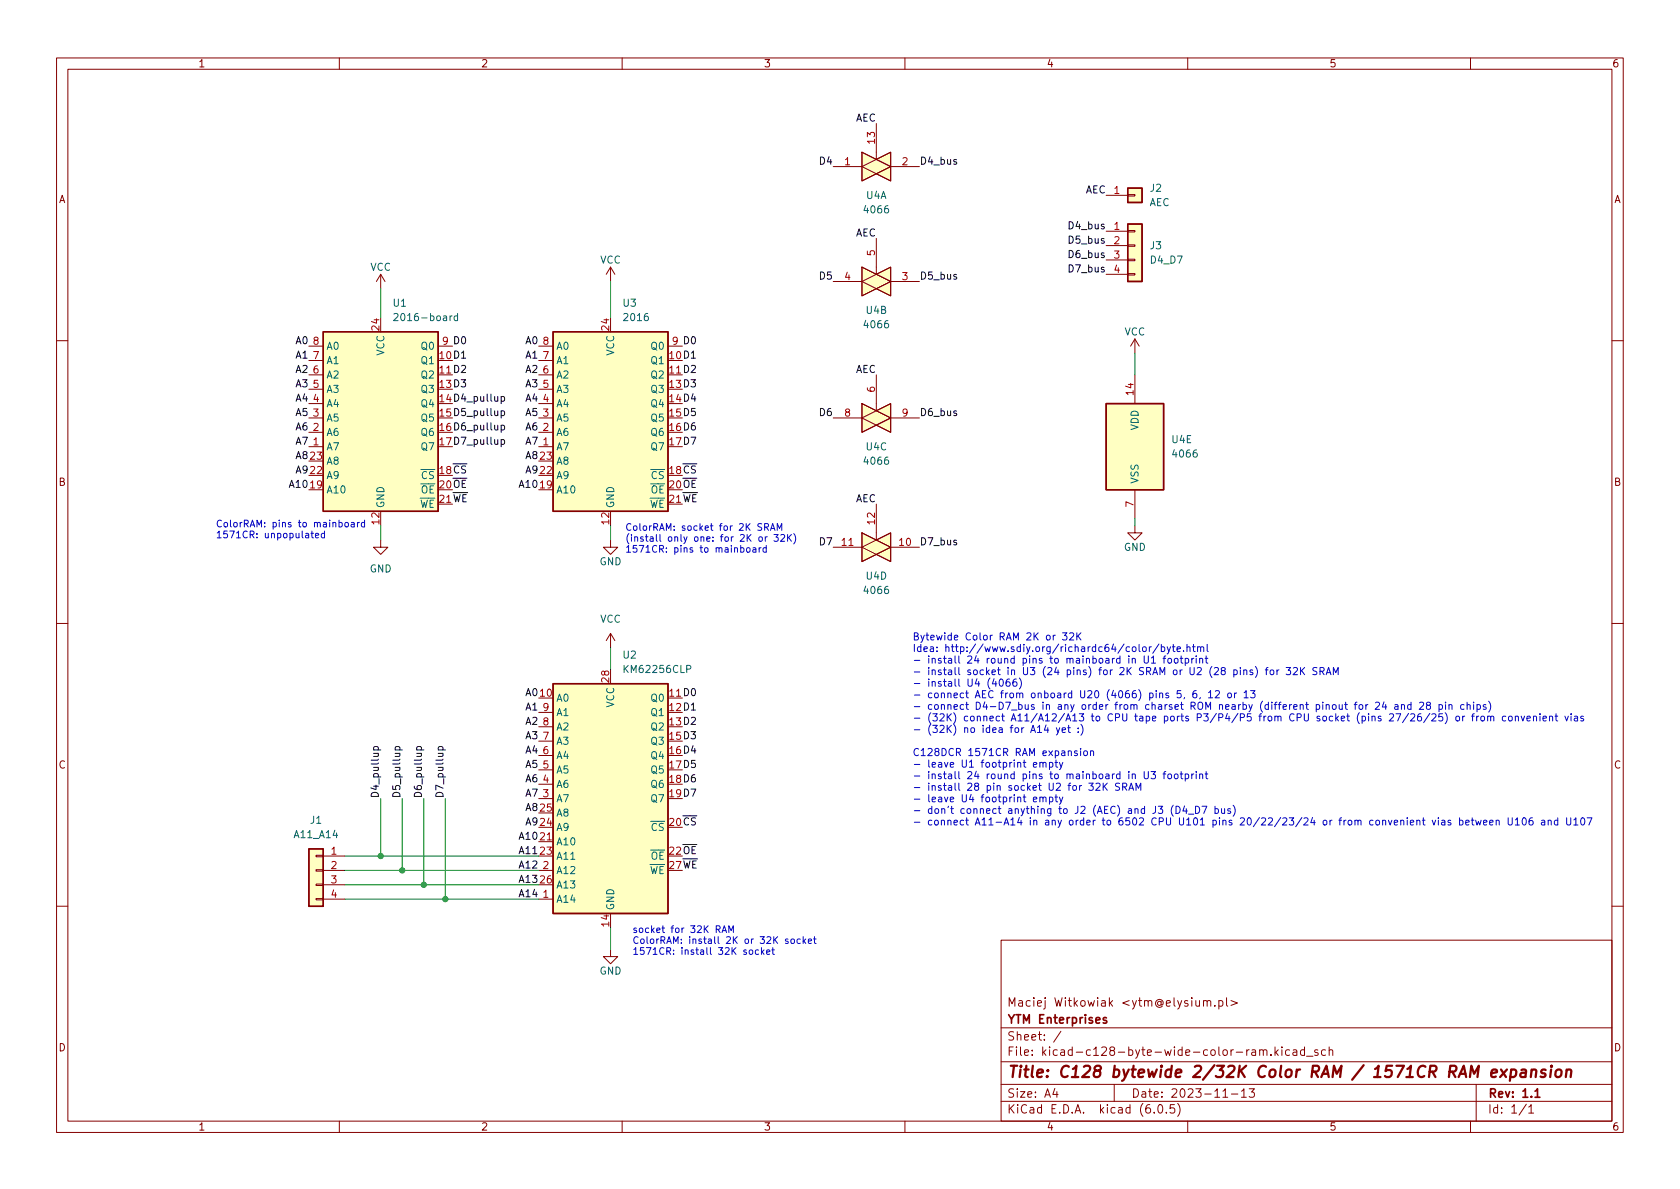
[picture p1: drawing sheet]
<svg xmlns="http://www.w3.org/2000/svg" width="297mm" height="210mm" viewBox="0 0 297 210" stroke-linecap="round" stroke-linejoin="round" font-family="sans-serif">
<g fill="none" stroke="#840000" stroke-width=".18">
<path d="M10 10.2h277v190.1h-277zM12 12.2h273v186.1h-273zM60 10.2v2M110 10.2v2M160 10.2v2M210 10.2v2M260 10.2v2M147.3 29.5h5.1M152.4 29.5l5.1-2.6v5.1zM152.4 26.9l5.1 2.6-5.1 2.5zM154.9 21.8v6.4M157.5 29.5h5.1"/>
<path d="M195.6 34.5h3.8M199.4 34.4h1.3v.3h-1.3zM67.3 48.5l-.8 1.3M67.3 48.5v2.5M67.3 48.5l.8 1.3M107.9 47.2l-.7 1.3M107.9 47.2v2.6M107.9 47.2l.8 1.3M147.3 49.8h5.1M152.4 49.8l5.1-2.6v5.1zM152.4 47.2l5.1 2.6-5.1 2.5zM154.9 42.2v6.3"/>
<path d="M157.5 49.8h5.1M195.6 40.9h3.8M195.6 43.4h3.8M195.6 46h3.8M195.6 48.5h3.8M199.4 48.4h1.3v.2h-1.3zM199.4 45.8h1.3v.3h-1.3zM199.4 43.3h1.3v.3h-1.3zM199.4 40.8h1.3v.2h-1.3zM200.7 59.9l-.8 1.3M200.7 59.9v2.6M200.7 59.9l.7 1.3"/>
<path d="M10 60.2h2M54.6 79h2.5M54.6 76.4h2.5M54.6 73.9h2.5M54.6 71.4h2.5M54.6 68.8h2.5M54.6 66.3h2.5M54.6 63.7h2.5M54.6 61.2h2.5M77.5 61.2h2.5M95.2 79h2.6M95.2 76.4h2.6"/>
<path d="M95.2 73.9h2.6M95.2 71.4h2.6M95.2 68.8h2.6M95.2 66.3h2.6M95.2 63.7h2.6M95.2 61.2h2.6M118.1 61.2h2.5M147.3 73.9h5.1M152.4 73.9l5.1-2.5v5zM152.4 71.4l5.1 2.5-5.1 2.5zM154.9 66.3v6.3M157.5 73.9h5.1"/>
<path d="M200.7 66.3v5.1M285 60.2h2M67.3 95.5v1.3h1.3l-1.3 1.2-1.3-1.2h1.3M107.9 95.5v1.3h1.3l-1.3 1.2-1.2-1.2h1.2M147.3 96.8h5.1M152.4 96.8l5.1-2.6v5.1zM152.4 94.2l5.1 2.6-5.1 2.5zM154.9 89.1v6.4M157.5 96.8h5.1M200.7 93v1.2h1.2l-1.2 1.3-1.3-1.3h1.3M200.7 86.6v5.1M10 110.2h2"/>
<path d="M107.9 112v2.5M107.9 112l-.7 1.3M107.9 112l.8 1.3M285 110.2h2M95.2 138.7h2.6M95.2 136.1h2.6M95.2 133.6h2.6M95.2 131.1h2.6M95.2 128.5h2.6M95.2 126h2.6M55.9 158.9h1.2v.2h-1.2zM55.9 156.3h1.2v.3h-1.2z"/>
<path d="M55.9 153.8h1.2v.2h-1.2zM55.9 151.3h1.2v.2h-1.2zM57.1 159h3.9M57.1 153.9h3.9M57.1 151.4h3.9M57.1 156.5h3.9M95.2 159h2.6M95.2 153.9h2.6M95.2 148.8h2.6M95.2 141.2h2.6M10 160.2h2M107.9 167.9v1.3h1.3l-1.3 1.2-1.2-1.2h1.2"/>
<path d="M177 166.3h108v32h-108zM212.8 177.1l.2-.2 .4 .1v.9M212.8 176.9v1M213.4 177.1l.2-.2 .4 .1 .1 .9M214.8 177.8v.1M215.5 177l.4-.1 .3 .3v.4l-.1 .3h-.6M215.5 176.9v1.5M216.9 176.4v1.3l.2 .2M217.6 176.9l1.2 .5-1.2 .4M285 160.2h2M60 198.3v2M110 198.3v2"/>
<path d="M160 198.3v2M177 194.8h108M177 191.8h108M177 187.8h108M177 181.8h108M186.5 192.5l-.4 1h1M186.9 193v1M187.6 182.4l-1.3 1.9M197 191.8v3M204.1 196.7v.1M204.9 195.4l.2-.1a.81 .81 0 0 1 .6 .7 .81 .81 0 0 1-.3 .8h-.2a.81 .81 0 0 1-.6-.6 .81 .81 0 0 1 .3-.8zM206.2 196.7v.1"/>
<path d="M207.6 195.3h-.7v.7l.2-.1 .5 .1 .1 .2-.1 .5-.2 .1-.5-.1M208.2 195.1a1.72 1.72 0 0 1 0 2.3M210 198.3v2M216.2 194h.9M217.7 193.5h1.2M219.5 193l.4-.5v1.5M219.5 194h.9M220.9 192.5h.9l-.5 .6 .4 .1v.7l-.2 .1h-.4l-.2-.1M222.7 185.8l.2-.2 .4 .1 .1 .9M222.7 185.6v1M223.4 185.8l.2-.2 .3 .1 .1 .9M224.7 186.5v.1"/>
<path d="M225.4 185.1v1.5M225.6 186.1l.4 .5M226 185.6l-.6 .6M226.6 185.1v.2M226.6 185.6v1M228 185.7l-.4-.1-.3 .3v.4l.1 .3h.6M228.6 185.7h.6l.1 .9M229.3 186l-.5 .1a.29 .29 0 0 0-.2 .2 .29 .29 0 0 0 .2 .3h.5M230.6 185.7l-.4-.1-.3 .3v.4l.2 .3h.5M230.6 185.1v1.5M231 186.8h1.1M233 185.7l-.4-.1-.2 .2 .1 .3 .5 .1v.4h-.6"/>
<path d="M234.4 185.7l-.5-.1-.3 .3v.4l.2 .3h.6M235 185.8l.2-.2 .4 .1v.9M235 185.1v1.5M260 198.3v2M261 191.8v6.5M269.9 195.3l-1.3 1.9M270.3 195.8l.4-.5v1.5M270.3 196.8h.9"/>
</g>
<path d="M195.6 180l-.3-.1-.2 .2v.3l.5 .1v.4h-.5M271.4 193l.4-.5v1.5M271.4 194h.9" fill="none" stroke="#840000" stroke-width=".3"/>
<g fill="none" stroke="#840000" stroke-width=".4">
<path d="M263.7 189.8l1-.2-.1-.4-.2-.1-.5 .1-.3 1 .3 .3 .6-.1M265.4 189.1l.9 1.4M266.4 189.1l-1.2 1.4M267.2 189.2l.2-.1 .6 .1 .1 .3-.1 .6a.66 .66 0 0 1-1 .3M267.2 189.1l-.2 2M269 189.2l.2-.1 .6 .1-.1 1.3M269.8 189.6l-.7 .1a.4 .4 0 0 0-.3 .3 .4 .4 0 0 0 .2 .5l.7-.1M270.8 189.3a.49 .49 0 0 1 .8 .1l-.1 1.1M270.8 189.1l-.1 1.4M273.3 189.2a.49 .49 0 0 0-.8 .3l.2 .3 .5 .1 .1 .3-.4 .3-.5-.1M274.3 189.1l-.2 1.4M274.3 188.5l-.1 .1 .1 .1 .1-.1-.1-.1v.2"/>
<path d="M275.2 189.3a.52 .52 0 0 1 .5-.2 .52 .52 0 0 1 .4 .4l-.1 .6a.55 .55 0 0 1-.5 .4 .55 .55 0 0 1-.5-.4zM277 189.3a.49 .49 0 0 1 .8 .1l-.1 1.1M277 189.1l-.2 1.4"/>
</g>
<g fill="#ffffc2" stroke="#ffffc2" stroke-width=".18">
<path d="M97.8 58.7h20.3v31.7h-20.3z"/>
<path d="M97.8 120.9h20.3v40.6h-20.3z"/>
<path d="M54.6 150.1h2.5v10.2h-2.5z"/>
<path d="M152.4 73.9l5.1-2.5v5z"/>
<path d="M152.4 71.4l5.1 2.5-5.1 2.5z"/>
<path d="M195.6 71.4h10.1v15.2h-10.1z"/>
<path d="M152.4 96.8l5.1-2.6v5.1z"/>
<path d="M152.4 94.2l5.1 2.6-5.1 2.5z"/>
<path d="M152.4 29.5l5.1-2.6v5.1z"/>
<path d="M152.4 26.9l5.1 2.6-5.1 2.5z"/>
<path d="M152.4 49.8l5.1-2.6v5.1z"/>
<path d="M152.4 47.2l5.1 2.6-5.1 2.5z"/>
<path d="M199.4 33.3h2.5v2.5h-2.5z"/>
<path d="M199.4 39.6h2.5v10.2h-2.5z"/>
<path d="M57.1 58.7h20.4v31.7h-20.4z"/>
</g>
<path d="M199.4 33.3h2.5v2.5h-2.5zM199.4 39.6h2.5v10.2h-2.5zM57.1 58.7h20.4v31.7h-20.4zM97.8 58.7h20.3v31.7h-20.3zM195.6 71.4h10.1v15.2h-10.1zM97.8 120.9h20.3v40.6h-20.3zM54.6 150.1h2.5v10.2h-2.5z" fill="none" stroke="#840000" stroke-width=".25"/>
<path d="M69.7 55.6l.4-.2 .3 .4-.8 .9h.8M80.9 55.9h-.4l-.2 .2 .1 .5h.5M80.9 55.4v1.3" fill="none" stroke="#006464" stroke-width=".18"/>
<g fill="none" stroke="#0f0f0f" stroke-width=".18">
<path d="M88.6 77.8l.4-.1 .2 .3-.1 .5h-.5M88.6 72.7h.4l.2 .2-.1 .5h-.5M88.6 70.2l.4-.1 .2 .3-.1 .5h-.5M88.6 75.3l.4-.1 .2 .2-.1 .6h-.5M88.6 70.1v1.3M88.6 72.7v1.2M88.6 75.2v1.3M88.6 77.7v1.3M66.1 132.6h1.2M66.1 132.6v-.3l.2-.3 .5 .1v.5M69.9 132.6h1.2M69.9 132.6v-.3l.2-.3 .5 .1v.5"/>
<path d="M73.7 132.6h1.2M73.7 132.6v-.3l.2-.3 .6 .1v.5M77.5 132.6h1.3M77.5 132.6v-.3l.2-.3 .6 .1v.5"/>
</g>
<g fill="none" stroke="#0000c2" stroke-width=".18">
<path d="M55 94.3h.4M55.1 93.9v1l.3 .2M55.8 94.7l.5-.1v-.2l-.4-.1-.1 .2v.6h.5M57.4 94.4l-.4-.1-.2 .2 .1 .6h.5M57.4 93.9v1.2M59.9 92.4h.4l.2 .2-.1 .5h-.5M61.1 92.4h.3l.2 .2v.4l-.2 .2-.3-.1-.1-.1zM62.1 92.4h.5v.8M62.6 92.7h-.4l-.1 .2 .1 .3 .4-.1M63.2 92.4v.8M63.5 92.4l-.3 .2M64.5 92.4h-.4l-.2 .2 .1 .5h.5"/>
<path d="M64.5 92v1.2M131 96.9h.3l.2 .2-.1 .5h-.4M132.1 97l.1-.1 .4 .1v.4l-.1 .2-.3 .1-.1-.2zM133.1 96.9h.5l.1 .8M133.7 97.1l-.4 .1-.2 .2 .2 .3 .4-.1M134.2 95l.2-.1 .3 .1 .1 .5-.1 .2h-.3l-.2-.1zM134.2 96.9v.8M134.6 96.9l-.4 .2M134.7 92.6h-.5l-.1 .1v.3l.5 .3 .1 .3-.2 .2-.5-.1M135.2 93.2h.6l.1-.2-.1-.3-.6-.1v1.2M135.3 94.9v.8M135.5 96.9h-.4l-.2 .2 .1 .5h.5"/>
<path d="M135.5 93.2l.4 .6M135.5 96.5v1.2M135.7 94.9l-.4 .2M136.2 93.8l.4-1.2 .4 1.2M136.3 93.4h.6M136.9 94.5h.7l-.4 .5 .3 .1v.5l-.1 .1-.5-.1M137.4 93.8v-1.2l.4 .8 .4-.8v1.2M138.1 94.6l.4-.1 .2 .4-.7 .8h.7M139.3 94.5v1.2M139.4 95l.5 .7M139.9 94.5l-.6 .7M140.3 94.3a1.38 1.38 0 0 1 0 1.9"/>
<path d="M180.2 119.9a1.46 1.46 0 0 1 0 1.9M186.6 112.3l-.4 .3M187.9 111.9h.7l-.4 .5 .4 .1v.6l-.2 .1-.5-.1M189.1 112l.5-.1 .3 .4-.8 .9h.8M190.4 111.9v1.3M190.6 112.4l.5 .8M191.1 111.9l-.7 .7M202.1 114.4h.3l.3 .2v.4l-.3 .2h-.3l-.1-.2zM202.3 116v1l.3 .3h.2l.2-.3v-1M203.2 114.4v.8M203.6 114.4l-.4 .2M203.6 116.4l.3-.4v1.3"/>
<path d="M203.6 117.3h.7M204.9 113.9l-1.1 1.6M205.3 114.4h.4l.2 .2-.1 .6h-.5M205.3 113.9v1.3M205.6 116.4h.5M206.1 116l-.3 .2v1.1M206.4 114.4l.3 .8M206.6 116.5l.3-.1 .2 .3v.3l-.2 .3-.3-.1-.1-.2zM207 114.4l-.5 1.1-.1 .1M207.3 114.4h.5M207.4 113.9v1.1l.4 .2M207.8 116.5l.3-.1 .2 .3v.3l-.2 .3-.3-.1-.2-.2z"/>
<path d="M208.1 114.8l.6-.1v-.3h-.4l-.2 .2 .1 .6h.5M208.7 116.4h.4M208.8 116v1.1l.3 .2M209.3 115.1v.1M209.6 116.5l.3-.1 .3 .3-.2 .5h-.4M209.6 116.4v1.3M209.9 114.5l.1-.1h.4v.8M209.9 113.9v1.3M210.7 116.4v.9M210.8 114.4h.5M211 113.9v1.1l.3 .2M211.1 116.4l-.4 .3"/>
<path d="M211.5 116v.1M211.5 116.4v.9M211.7 114.5l.2-.1h.3l.1 .8M211.7 114.4v.8M212.1 116.5l.2-.1 .3 .1 .1 .8M212.1 116.4v.9M212.3 114.6l.2-.2h.3v.8M213.1 116.4h.5M213.3 116v1.1l.3 .2M213.4 113.9v1.1l.2 .2M219.9 118.6l.2-.1h.3l.1 .8M219.9 118.5v.8"/>
<path d="M221.5 118.5h-.3l-.2 .1 .1 .2 .4 .1v.3h-.5M222 117.9a1.46 1.46 0 0 1 0 1.9M223.7 118.5h.5M224.2 118l-.3 .2v1.1M224.7 118.5h.3l.2 .2v.4l-.2 .2-.3-.1-.1-.1zM225.8 118.5v.8M226.1 118.5l-.3 .2M227.4 118h.8l-.4 .5 .3 .1v.6l-.1 .1-.6-.1M228.7 118.2l.5-.2 .2 .4-.8 .9h.8M229.9 118v1.3M230.1 118.6l.6 .7M230.7 118l-.8 .8"/>
<path d="M232.8 118.1l-.4-.1-.2 .2v.3l.5 .3 .1 .3-.2 .2-.5-.1M233.4 118.7l.6-.1 .1-.1v-.3l-.7-.2v1.3M233.7 118.7l.4 .6M234.5 119.3l.4-1.3 .4 1.3M234.6 118.9h.6M235.8 119.3v-1.3l.4 .9 .4-.9v1.3M175.8 120l-.3 .9h.7M176.1 120.5v.9M176.8 120.2l.2-.1a.68 .68 0 0 1 .4 .6 .68 .68 0 0 1-.4 .7l-.2-.2-.1-.3zM178.5 120.1h-.4a.86 .86 0 0 0 0 1.3l.4-.2 .1-.4-.2-.2h-.3l-.2 .2M179.7 120.1h-.4a.86 .86 0 0 0 0 1.3l.5-.2v-.4l-.2-.2h-.3l-.2 .2M182.7 135.2l.6-.1v-.2l-.4-.1-.2 .2 .1 .6h.5"/>
<path d="M183.4 129.5h.8M183.9 134.9l.1-.1 .3 .1 .1 .8M183.9 134.8v.9M184.4 135l.2-.2 .3 .1 .1 .8M185 128.2l-.4 .9h.8M185.3 128.7v.8M185.6 134.9l.3-.1 .3 .3-.2 .5h-.4M185.6 134.8v1.3M186.5 134.8h.5M186.7 134.4v1.1l.3 .2M186.8 128.7l.3 .8M187.3 134.8l.3 .9"/>
<path d="M187.4 128.7l-.5 1.1-.1 .2M187.8 129.1l.6-.1-.1-.3h-.3l-.2 .2 .1 .6h.4M187.9 134.8l-.4 1.2-.2 .1M188.8 128.7h.4M188.9 128.3v1l.3 .2M190.5 132.8h-.3l-.2 .2v.1l.5 .2v.3h-.5M190.6 129.4v.1M190.6 128.7v.2M191.1 132.4v.1M191.1 132.8v.8M191.1 128.1a1.46 1.46 0 0 1 0 1.9M191.7 132.8h.3l.3 .2v.4l-.3 .2h-.3l-.1-.2z"/>
<path d="M192.5 138.5h.8l-.4 .5 .3 .1v.5l-.1 .2-.6-.2M192.8 132.9l.2-.1h.3l.1 .8M192.8 132.8v.8M193.8 138.6l.5-.1 .2 .3-.8 1h.8M195.1 138.5v1.3M195.2 139l.6 .8M195.8 138.5l-.7 .7M198 138.5h-.5l-.2 .1v.4l.5 .2 .2 .3-.3 .3-.5-.1M198.5 139.1h.6l.1-.2v-.3l-.7-.1v1.3M198.8 139.1l.4 .7M199.6 139.8l.4-1.3 .4 1.3M199.7 139.4h.6"/>
<path d="M200.9 139.8v-1.3l.4 .9 .4-.9v1.3M202.3 136.4v1.1l.3 .2h.2l.2-.2v-1.1M203.5 136.4h.8l-.4 .5 .3 .1v.6l-.1 .1-.6-.1M205.6 136.9h.5M206.1 136.4l-.3 .2v1.1M206.6 136.9h.3l.2 .2v.4l-.2 .2-.3-.1-.1-.1zM207.8 136.9h.3l.2 .2v.4l-.2 .2-.3-.1-.2-.1zM208.7 136.9h.4M208.8 122.1h-.6l-.1 .6 .2-.1 .4 .1 .1 .2v.4l-.2 .1-.5-.1M208.8 136.4v1.1l.3 .2M209.4 123.3l-.1 .3M209.6 136.9h.3l.3 .2-.2 .5h-.4"/>
<path d="M209.6 136.9v1.2M210.7 136.9v.8M211.1 136.9l-.4 .2M211.5 122.1l-.4 .1a.86 .86 0 0 0 0 1.2l.5-.1v-.4l-.2-.3h-.3l-.2 .3M211.5 136.4v.2M211.5 136.9v.8M212.1 137l.2-.1h.3l.1 .8M212.1 136.9v.8M212.2 123.3l-.1 .3M213.1 136.9h.5M213.3 136.4v1.1l.3 .2M213.7 122.5l.3-.4v1.3"/>
<path d="M213.7 123.4h.7M214.9 122.2l.5-.1 .2 .4-.8 .9h.8M217.2 122.6h.3l.2 .2v.4l-.2 .2-.3-.1-.1-.1zM218.3 122.6v.8M218.6 122.6l-.3 .2M220 122.5l.3-.4v1.3M220 123.4h.7M221.1 122.1h.8l-.4 .5 .3 .1v.6l-.1 .1-.6-.1M240.4 124.7l.3-.1 .3 .2v.4l-.3 .2h-.3l-.1-.2zM241.5 124.6v.8M241.9 124.6l-.4 .2M243.2 124.3l.5-.1 .2 .3-.8 .9h.8"/>
<path d="M244.7 124.1l-.3 .9h.8M245 124.6v.8M246.6 124.7h.5l.1 .7M247.2 124.9l-.4 .1-.2 .1 .2 .3h.4M247.8 124.7l.2-.1 .3 .1v.7M247.8 124.6v.8M249.5 124.7l-.4-.1-.2 .2 .1 .6h.5M249.5 124.2v1.2M251 124.3l.5-.1 .2 .3-.8 .9h.8M252.4 124.7l-.2-.2 .1-.2 .1-.1h.4l.1 .2v.2l-.6 .2-.1 .2v.2l.2 .2h.3l.2-.2v-.2l-.2-.3M252.8 126.2l-1.1 1.6M253.2 126.3l.5-.1 .2 .4-.8 .9h.8"/>
<path d="M254.4 124.7l.4-.1 .2 .2-.1 .6h-.5M254.4 124.6v1.3M255 126.2h-.6v.6l.2-.1 .4 .1 .1 .1-.1 .5-.1 .1-.5-.1M255.5 126a1.46 1.46 0 0 1 0 2M255.6 124.2v.1M255.6 124.6v.8M256.2 124.7l.2-.1 .3 .1v.7M256.2 124.6v.8M257.5 126.8l.1-.2 .4 .2 .1 .4-.2 .2-.3 .1-.1-.1zM258.6 126.6v.9M258.9 124.7l-.4-.1-.3 .2 .2 .6h.5M259 126.6l-.4 .3"/>
<path d="M259.4 124.7l.2-.1 .3 .1v.7M259.4 124.2v1.2M260.2 126.6h.5M260.5 124.2v.1M260.5 124.6v.8M260.7 126.2l-.3 .2v1.1M261.1 126.6v.9M261.2 124.7l.3-.1 .3 .2-.2 .6h-.4M261.2 124.6v1.3M261.5 126.6l-.4 .3M261.9 126.8l.2-.2 .3 .2 .1 .4-.1 .2-.3 .1-.2-.1zM262.7 124.7l-.3-.1-.2 .2 .1 .2 .4 .1v.3h-.5"/>
<path d="M263 126.8l.2-.2 .3 .1 .1 .8M263 126.6v.9M263.2 124a1.46 1.46 0 0 1 0 1.9M263.6 126.8l.2-.2 .3 .1v.8M266.2 126.7l-.3-.1-.3 .3 .1 .5h.5M266.8 126.8l.2-.2 .3 .2 .1 .4-.1 .2-.3 .1-.2-.1zM267.9 126.8l.2-.2 .3 .1 .1 .8M267.9 126.6v.9M269 126.6l.3 .9 .3-.9M270 127.1l.6-.2-.1-.2-.3-.1-.2 .2v.6h.5M271.1 126.8l.2-.2 .3 .1 .1 .8M271.1 126.6v.9"/>
<path d="M272.3 126.2v.1M272.3 126.6v.9M272.8 127.1l.6-.2v-.2l-.4-.1-.2 .2 .1 .6h.5M274 126.8l.2-.2 .3 .1v.8M274 126.6v.9M274.9 126.6h.5M275.1 126.2v1.1l.3 .2M276.7 126.6l.3 .9 .3-.9M277.8 126.2v.1M277.8 126.6v.9M278.4 126.7h.5v.8M278.9 126.9l-.4 .1-.2 .2 .2 .3 .4-.1"/>
<path d="M280 126.7l-.3-.1-.2 .2v.2l.5 .1v.3h-.5M182.7 141.4l.6-.1v-.3h-.4l-.2 .1 .1 .6h.5M183.9 141.1l.1-.1h.3l.1 .8M183.9 141v.8M184.4 141.1l.2-.1h.3l.1 .8M185.6 141h.3l.3 .2-.2 .5h-.4M185.6 141v1.2M186.5 141h.5M186.7 140.5v1.1l.3 .2M187.3 141l.3 .8M187.9 141l-.4 1.1-.2 .1M207.4 142.4a1.46 1.46 0 0 0 0 1.9"/>
<path d="M207.9 142.6a.64 .64 0 0 1 .8 .6 .64 .64 0 0 1-.8 .6zM209.4 142.5l-.3 .9h.8M209.7 143v.8M210.1 144h1M211.4 142.6a.64 .64 0 0 1 .7 .6 .64 .64 0 0 1-.7 .6zM212.5 142.6h.9l-.6 1.2M214.8 143.1l.4-.1 .2 .2-.1 .6h-.5M214.8 142.6v1.2M216 143v.8h.3l.2-.1M216.5 143v.8M217.5 143.1l-.3-.1-.1 .2v.2l.4 .1v.3h-.4M218 142.4a1.46 1.46 0 0 1 0 1.9"/>
<path d="M254.3 144.6v.1M254.3 145v.9M254.9 145.1h.5l.1 .8M255.5 145.3l-.5 .1-.1 .2 .1 .3 .5-.1M256.5 145.1l-.3-.1-.2 .2 .1 .2 .4 .1v.3h-.5M258.1 145.1l.3-.1 .3 .3-.1 .5h-.5M258.1 144.6v1.3M259.2 145.5l.6-.2-.1-.2-.4-.1-.1 .2v.6h.5M260.1 145h.5M260.3 144.6v1.1l.3 .2M260.9 145l.3 .9 .2-.6 .2 .6 .3-.9M262.3 145.5l.6-.2-.1-.2-.3-.1-.2 .2 .1 .6h.4"/>
<path d="M263.4 145.5l.6-.2-.1-.2-.3-.1-.2 .2v.6h.5M264.5 145.2l.2-.2 .3 .1 .1 .8M264.5 145v.9M266.7 144.6v1l.2 .3h.2l.3-.3v-1M267.9 145l.4-.4v1.3M267.9 145.9h.8M269.3 144.7l.1-.1a.68 .68 0 0 1 .5 .7 .68 .68 0 0 1-.5 .6l-.1-.1-.2-.4zM270.9 144.6l-.3 .1a.86 .86 0 0 0 0 1.2l.4-.1 .1-.5-.3-.2-.3 .1-.2 .1M272.6 145.1h.5v.8M273.1 145.3l-.4 .1-.2 .2 .2 .3 .4-.1M273.7 145.2l.2-.2 .3 .1 .1 .8M273.7 145v.9"/>
<path d="M275.4 145.1l-.3-.1-.3 .3 .1 .5h.5M275.4 144.6v1.3M277 144.6v1l.2 .3 .4-.1 .1-.2v-1M278.3 145l.3-.4v1.3M278.3 145.9h.7M279.7 144.7l.1-.1a.68 .68 0 0 1 .4 .7 .68 .68 0 0 1-.4 .6 .85 .85 0 0 1-.1-1.2zM280.6 144.6h.9l-.6 1.3M126.6 164.3h.6l.1-.2v-.3l-.7-.1v1.2M126.9 164.3l.4 .6M127.7 164.9l.4-1.2 .4 1.2M127.8 164.6h.6M128.9 164.9v-1.2l.4 .9 .4-.9v1.2"/>
<path d="M132.5 168.1l.2-.1 .3 .1 .1 .4-.1 .2-.3 .1-.2-.1zM134.1 168h-.3l-.2 .2 .1 .5h.4M134.6 167.6v1.2M134.8 168.3l.3 .5M135.1 168l-.5 .4M135.6 168.4l.5-.1v-.3h-.4l-.1 .1v.6h.5M136.5 168h.4M136.6 167.6v1l.3 .2M139.3 166.1l-.3-.1-.1 .2v.2l.4 .1v.3h-.4M139.9 166.2l.2-.2 .3 .2 .1 .4-.1 .2h-.3l-.2-.1zM141.5 166.1l-.3-.1-.3 .3 .1 .5h.5M142 165.6v1.2"/>
<path d="M142.1 166.4l.4 .4M142.5 166l-.5 .5M142.9 166.4l.6-.1-.1-.2-.3-.1-.2 .2 .1 .6h.4M143.8 166h.5M144 165.6v1.1l.3 .1"/>
</g>
<g fill="none" stroke="#009600" stroke-width=".18">
<path d="M67.3 51v5.1M107.9 49.8v6.3M200.7 62.5v3.8M67.3 93v2.5M107.9 93v2.5M200.7 91.7v1.3M107.9 114.5v3.9M61 159h34.2M61 151.4h34.2M61 153.9h34.2M61 156.5h34.2M67.3 141.2v10.2"/>
<path d="M71.1 141.2v12.7M74.9 141.2v15.3M78.7 141.2v17.8M107.9 164.1v3.8"/>
</g>
<g fill="#009600" stroke="#009600" stroke-width=".18">
<circle cx="67.3" cy="151.4" r=".46"/>
<circle cx="71.1" cy="153.9" r=".46"/>
<circle cx="74.9" cy="156.5" r=".46"/>
<circle cx="78.7" cy="159" r=".46"/>
</g>
<text font-size="2.8" fill="#840000" x="178" y="190.6">Title: C128 bytewide 2/32K Color RAM / 1571CR RAM expansion</text>
<g font-size="2.1" fill="#840000">
<text x="178" y="178">Maciej Witkowiak &lt;ytm@elysium.pl&gt;</text>
<text x="178" y="184">Sheet: /</text>
<text x="178" y="181">YTM Enterprises</text>
<text x="178" y="186.7">File: kicad-c128-byte-wide-color-ram.kicad_sch</text>
<text x="178" y="196.9">KiCad E.D.A. kicad (6.0.5)</text>
<text x="178" y="194.1">Size: A4</text>
<text x="200" y="194.1">Date: 2023-11-13</text>
<text x="263" y="194.1">Rev: 1.1</text>
<text x="263" y="196.9">Id: 1/1</text>
</g>
<g font-size="1.8" fill="#840000">
<text x="35" y="11.9">1</text>
<text x="85" y="11.9">2</text>
<text x="135" y="11.9">3</text>
<text x="185" y="11.9">4</text>
<text x="235" y="11.9">5</text>
<text x="285" y="11.9">6</text>
<text x="10.3" y="35.9">A</text>
<text x="285.3" y="35.9">A</text>
<text x="10.3" y="85.9">B</text>
<text x="285.3" y="85.9">B</text>
<text x="10.3" y="135.9">C</text>
<text x="285.3" y="135.9">C</text>
<text x="10.3" y="185.9">D</text>
<text x="285.3" y="185.9">D</text>
<text x="35" y="199.9">1</text>
<text x="85" y="199.9">2</text>
<text x="135" y="199.9">3</text>
<text x="185" y="199.9">4</text>
<text x="235" y="199.9">5</text>
<text x="285" y="199.9">6</text>
</g>
<g font-size="1.8" fill="#0f0f0f">
<text x="151.2" y="21.5">AEC</text>
<text x="145.1" y="29.1">D4</text>
<text x="162.6" y="29.1">D4_bus</text>
<text x="191.8" y="34.2">AEC</text>
<text x="151.2" y="41.8">AEC</text>
<text x="189.2" y="40.5">D4_bus</text>
<text x="189.2" y="43.1">D5_bus</text>
<text x="189.2" y="45.6">D6_bus</text>
<text x="145.1" y="49.4">D5</text>
<text x="162.6" y="49.4">D5_bus</text>
<text x="189.2" y="48.2">D7_bus</text>
<text x="52.3" y="63.4">A1</text>
<text x="52.3" y="60.9">A0</text>
<text x="52.3" y="65.9">A2</text>
<text x="77.8" y="63.5">10D1</text>
<text x="78.2" y="61">9 D0</text>
<text x="93" y="63.4">A1</text>
<text x="93" y="65.9">A2</text>
<text x="93" y="60.9">A0</text>
<text x="118.4" y="63.5">10D1</text>
<text x="118.9" y="61">9 D0</text>
<text x="151.2" y="65.9">AEC</text>
<text x="52.3" y="68.5">A3</text>
<text x="52.3" y="71">A4</text>
<text x="77.8" y="71.1">14D4_pullup</text>
<text x="77.8" y="66">11D2</text>
<text x="77.8" y="68.6">13D3</text>
<text x="93" y="71">A4</text>
<text x="93" y="68.5">A3</text>
<text x="118.4" y="71.1">14D4</text>
<text x="118.4" y="66">11D2</text>
<text x="118.4" y="68.6">13D3</text>
<text x="52.3" y="73.6">A5</text>
<text x="52.3" y="76.1">A6</text>
<text x="77.8" y="73.7">15D5_pullup</text>
<text x="77.8" y="76.2">16D6_pullup</text>
<text x="93" y="76.1">A6</text>
<text x="93" y="73.6">A5</text>
<text x="118.4" y="73.7">15D5</text>
<text x="118.4" y="76.2">16D6</text>
<text x="145.1" y="73.6">D6</text>
<text x="162.6" y="73.6">D6_bus</text>
<text x="52.3" y="78.6">A7</text>
<text x="52.3" y="83.7">A9</text>
<text x="52.3" y="81.2">A8</text>
<text x="77.8" y="78.7">17D7_pullup</text>
<text x="77.8" y="83.8">18~{CS}</text>
<text x="93" y="83.7">A9</text>
<text x="93" y="81.2">A8</text>
<text x="93" y="78.6">A7</text>
<text x="118.4" y="78.7">17D7</text>
<text x="118.4" y="83.8">18~{CS}</text>
<text x="51.4" y="86.3">A10</text>
<text x="77.8" y="86.4">20~{OE}</text>
<text x="77.8" y="88.9">21~{WE}</text>
<text x="92" y="86.3">A10</text>
<text x="118.4" y="86.4">20~{OE}</text>
<text x="118.4" y="88.9">21~{WE}</text>
<text x="151.2" y="88.8">AEC</text>
<text x="145.1" y="96.4">D7</text>
<text x="162.6" y="96.4">D7_bus</text>
<text x="93" y="125.6">A1</text>
<text x="93" y="123.1">A0</text>
<text x="118.4" y="123.2">11D0</text>
<text x="118.4" y="125.7">12D1</text>
<text x="93" y="130.7">A3</text>
<text x="93" y="128.2">A2</text>
<text x="118.4" y="128.3">13D2</text>
<text x="118.4" y="130.8">15D3</text>
<text x="93" y="135.8">A5</text>
<text x="93" y="133.2">A4</text>
<text x="118.4" y="133.3">16D4</text>
<text x="118.4" y="135.9">17D5</text>
<text x="67" y="141.2" transform="rotate(-90 67 141.2)">D4_pullup</text>
<text x="70.8" y="141.2" transform="rotate(-90 70.8 141.2)">D5_pullup</text>
<text x="74.6" y="141.2" transform="rotate(-90 74.6 141.2)">D6_pullup</text>
<text x="78.4" y="141.2" transform="rotate(-90 78.4 141.2)">D7_pullup</text>
<text x="93" y="140.9">A7</text>
<text x="93" y="138.3">A6</text>
<text x="93" y="143.4">A8</text>
<text x="118.4" y="138.4">18D6</text>
<text x="118.4" y="141">19D7</text>
<text x="92" y="148.5">A10</text>
<text x="93" y="145.9">A9</text>
<text x="118.4" y="146">20~{CS}</text>
<text x="92" y="151">A11</text>
<text x="92" y="153.6">A12</text>
<text x="118.4" y="151.1">22~{OE}</text>
<text x="118.4" y="153.7">27~{WE}</text>
<text x="92" y="158.6">A14</text>
<text x="92" y="156.1">A13</text>
</g>
<g font-size="1.8" fill="#a90000">
<text x="149.4" y="29.2">1</text>
<text x="154.7" y="25.4" transform="rotate(-90 154.7 25.4)">13</text>
<text x="159.5" y="29.2">2</text>
<text x="197" y="34.3">1</text>
<text x="197" y="40.6">1</text>
<text x="154.7" y="45.2" transform="rotate(-90 154.7 45.2)">5</text>
<text x="197" y="43.2">2</text>
<text x="197" y="45.7">3</text>
<text x="149.4" y="49.5">4</text>
<text x="159.5" y="49.5">3</text>
<text x="197" y="48.3">4</text>
<text x="67.1" y="58.4" transform="rotate(-90 67.1 58.4)">24</text>
<text x="107.7" y="58.4" transform="rotate(-90 107.7 58.4)">24</text>
<text x="55.4" y="63.5">7</text>
<text x="55.4" y="61">8</text>
<text x="96" y="63.5">7</text>
<text x="96" y="61">8</text>
<text x="55.4" y="71.1">4</text>
<text x="55.4" y="68.6">5</text>
<text x="55.4" y="66">6</text>
<text x="96" y="71.1">4</text>
<text x="96" y="68.6">5</text>
<text x="96" y="66">6</text>
<text x="154.7" y="69.3" transform="rotate(-90 154.7 69.3)">6</text>
<text x="200.4" y="69.8" transform="rotate(-90 200.4 69.8)">14</text>
<text x="55.4" y="76.2">2</text>
<text x="55.4" y="73.7">3</text>
<text x="96" y="76.2">2</text>
<text x="96" y="73.7">3</text>
<text x="149.4" y="73.7">8</text>
<text x="159.5" y="73.7">9</text>
<text x="54.9" y="83.8">22</text>
<text x="54.9" y="81.3">23</text>
<text x="55.4" y="78.7">1</text>
<text x="95.5" y="83.8">22</text>
<text x="95.5" y="81.3">23</text>
<text x="96" y="78.7">1</text>
<text x="54.9" y="86.4">19</text>
<text x="95.5" y="86.4">19</text>
<text x="200.4" y="89.6" transform="rotate(-90 200.4 89.6)">7</text>
<text x="67.1" y="92.7" transform="rotate(-90 67.1 92.7)">12</text>
<text x="107.7" y="92.7" transform="rotate(-90 107.7 92.7)">12</text>
<text x="154.7" y="92.7" transform="rotate(-90 154.7 92.7)">12</text>
<text x="148.9" y="96.5">11</text>
<text x="159" y="96.5">10</text>
<text x="95.5" y="123.2">10</text>
<text x="96" y="125.7">9</text>
<text x="107.7" y="120.6" transform="rotate(-90 107.7 120.6)">28</text>
<text x="96" y="130.8">7</text>
<text x="96" y="128.3">8</text>
<text x="96" y="135.9">5</text>
<text x="96" y="133.3">6</text>
<text x="95.5" y="143.5">25</text>
<text x="96" y="141">3</text>
<text x="96" y="138.4">4</text>
<text x="95.5" y="148.6">21</text>
<text x="95.5" y="146">24</text>
<text x="58.6" y="151.1">1</text>
<text x="58.6" y="153.7">2</text>
<text x="95.5" y="151.1">23</text>
<text x="96" y="153.7">2</text>
<text x="58.6" y="156.2">3</text>
<text x="58.6" y="158.7">4</text>
<text x="95.5" y="156.2">26</text>
<text x="96" y="158.7">1</text>
<text x="107.7" y="163.8" transform="rotate(-90 107.7 163.8)">14</text>
</g>
<g font-size="1.8" fill="#006464">
<text x="153.2" y="35.2">U4A</text>
<text x="203.4" y="33.9">J2</text>
<text x="153" y="37.7">4066</text>
<text x="203.2" y="36.4">AEC</text>
<text x="65.4" y="47.9">VCC</text>
<text x="106.1" y="46.6">VCC</text>
<text x="203.4" y="44.1">J3</text>
<text x="203.5" y="46.6">D4_D7</text>
<text x="69.5" y="54.2">U1</text>
<text x="70.6" y="56.8">2016-board</text>
<text x="110.2" y="54.2">U3</text>
<text x="110.5" y="56.8">2016</text>
<text x="153" y="58">4066</text>
<text x="153.2" y="55.5">U4B</text>
<text x="198.8" y="59.3">VCC</text>
<text x="57.7" y="64.4">A1</text>
<text x="57.7" y="61.8">A0</text>
<text x="67.9" y="62.9" transform="rotate(-90 67.9 62.9)">VCC</text>
<text x="74.6" y="64.4">Q1</text>
<text x="74.6" y="61.8">Q0</text>
<text x="98.3" y="64.4">A1</text>
<text x="98.3" y="61.8">A0</text>
<text x="108.6" y="62.9" transform="rotate(-90 108.6 62.9)">VCC</text>
<text x="115.2" y="64.4">Q1</text>
<text x="115.2" y="61.8">Q0</text>
<text x="57.7" y="69.5">A3</text>
<text x="57.7" y="66.9">A2</text>
<text x="74.6" y="66.9">Q2</text>
<text x="74.6" y="69.5">Q3</text>
<text x="98.3" y="69.5">A3</text>
<text x="98.3" y="66.9">A2</text>
<text x="115.2" y="66.9">Q2</text>
<text x="115.2" y="69.5">Q3</text>
<text x="57.7" y="77.1">A6</text>
<text x="57.7" y="74.5">A5</text>
<text x="57.7" y="72">A4</text>
<text x="74.6" y="72">Q4</text>
<text x="74.6" y="74.5">Q5</text>
<text x="74.6" y="77.1">Q6</text>
<text x="98.3" y="77.1">A6</text>
<text x="98.3" y="74.5">A5</text>
<text x="98.3" y="72">A4</text>
<text x="115.2" y="72">Q4</text>
<text x="115.2" y="74.5">Q5</text>
<text x="115.2" y="77.1">Q6</text>
<text x="201.3" y="76.1" transform="rotate(-90 201.3 76.1)">VDD</text>
<text x="57.7" y="79.6">A7</text>
<text x="57.7" y="82.2">A8</text>
<text x="74.6" y="79.6">Q7</text>
<text x="98.3" y="79.6">A7</text>
<text x="98.3" y="82.2">A8</text>
<text x="115.2" y="79.6">Q7</text>
<text x="153" y="82.2">4066</text>
<text x="153.2" y="79.6">U4C</text>
<text x="207.2" y="78.4">U4E</text>
<text x="207.5" y="80.9">4066</text>
<text x="57.7" y="87.2">A10</text>
<text x="57.7" y="84.7">A9</text>
<text x="67.9" y="89.9" transform="rotate(-90 67.9 89.9)">GND</text>
<text x="72.7" y="89.8">~{WE}</text>
<text x="73" y="87.2">~{OE}</text>
<text x="73.1" y="84.7">~{CS}</text>
<text x="98.3" y="87.2">A10</text>
<text x="98.3" y="84.7">A9</text>
<text x="108.6" y="89.9" transform="rotate(-90 108.6 89.9)">GND</text>
<text x="113.4" y="89.8">~{WE}</text>
<text x="113.7" y="87.2">~{OE}</text>
<text x="113.8" y="84.7">~{CS}</text>
<text x="201.3" y="85.6" transform="rotate(-90 201.3 85.6)">VSS</text>
<text x="65.3" y="101.2">GND</text>
<text x="106" y="99.9">GND</text>
<text x="198.7" y="97.4">GND</text>
<text x="153" y="105">4066</text>
<text x="153.2" y="102.5">U4D</text>
<text x="106.1" y="110.1">VCC</text>
<text x="110.2" y="116.5">U2</text>
<text x="110.6" y="119">KM62256CLP</text>
<text x="98.3" y="124.1">A0</text>
<text x="108.6" y="125.1" transform="rotate(-90 108.6 125.1)">VCC</text>
<text x="115.2" y="124.1">Q0</text>
<text x="98.3" y="131.7">A3</text>
<text x="98.3" y="129.2">A2</text>
<text x="98.3" y="126.6">A1</text>
<text x="115.2" y="126.6">Q1</text>
<text x="115.2" y="129.2">Q2</text>
<text x="115.2" y="131.7">Q3</text>
<text x="98.3" y="136.8">A5</text>
<text x="98.3" y="134.2">A4</text>
<text x="115.2" y="134.2">Q4</text>
<text x="115.2" y="136.8">Q5</text>
<text x="98.3" y="141.9">A7</text>
<text x="98.3" y="139.3">A6</text>
<text x="115.2" y="139.3">Q6</text>
<text x="115.2" y="141.9">Q7</text>
<text x="52.1" y="148.2">A11_A14</text>
<text x="54.9" y="145.7">J1</text>
<text x="98.3" y="149.5">A10</text>
<text x="98.3" y="146.9">A9</text>
<text x="98.3" y="144.4">A8</text>
<text x="113.8" y="146.9">~{CS}</text>
<text x="98.3" y="154.6">A12</text>
<text x="98.3" y="152">A11</text>
<text x="113.4" y="154.6">~{WE}</text>
<text x="113.7" y="152">~{OE}</text>
<text x="98.3" y="159.6">A14</text>
<text x="98.3" y="157.1">A13</text>
<text x="108.6" y="161" transform="rotate(-90 108.6 161)">GND</text>
<text x="106" y="172.3">GND</text>
</g>
<g font-size="1.8" fill="#0000c2">
<text x="161.3" y="113.2">Bytewide Color RAM 2K or 32K</text>
<text x="161.3" y="115.3">Idea: http://www.sdiy.org/richardc64/color/byte.html</text>
<text x="161.3" y="117.3">- install 24 round pins to mainboard in U1 footprint</text>
<text x="161.3" y="119.4">- install socket in U3 (24 pins) for 2K SRAM or U2 (28 pins) for 32K SRAM</text>
<text x="161.3" y="121.4">- install U4 (4066)</text>
<text x="161.3" y="123.5">- connect AEC from onboard U20 (4066) pins 5, 6, 12 or 13</text>
<text x="161.3" y="125.5">- connect D4-D7_bus in any order from charset ROM nearby (different pinout for 24 and 28 pin chips)</text>
<text x="161.3" y="127.5">- (32K) connect A11/A12/A13 to CPU tape ports P3/P4/P5 from CPU socket (pins 27/26/25) or from convenient vias</text>
<text x="161.3" y="129.6">- (32K) no idea for A14 yet :)</text>
<text x="161.3" y="133.7">C128DCR 1571CR RAM expansion</text>
<text x="161.3" y="135.7">- leave U1 footprint empty</text>
<text x="161.3" y="137.8">- install 24 round pins to mainboard in U3 footprint</text>
<text x="161.3" y="139.8">- install 28 pin socket U2 for 32K SRAM</text>
<text x="161.3" y="141.9">- leave U4 footprint empty</text>
<text x="161.3" y="143.9">- don't connect anything to J2 (AEC) and J3 (D4_D7 bus)</text>
<text x="161.3" y="145.9">- connect A11-A14 in any order to 6502 CPU U101 pins 20/22/23/24 or from convenient vias between U106 and U107</text>
</g>
<g font-size="1.7" fill="#0000c2">
<text x="38.1" y="93.2">ColorRAM: pins to mainboard</text>
<text x="38.1" y="95.2">1571CR: unpopulated</text>
<text x="110.5" y="93.8">ColorRAM: socket for 2K SRAM</text>
<text x="110.5" y="95.8">(install only one: for 2K or 32K)</text>
<text x="110.5" y="97.7">1571CR: pins to mainboard</text>
<text x="111.8" y="165">socket for 32K RAM</text>
<text x="111.8" y="166.9">ColorRAM: install 2K or 32K socket</text>
<text x="111.8" y="168.8">1571CR: install 32K socket</text>
</g>
</svg>
